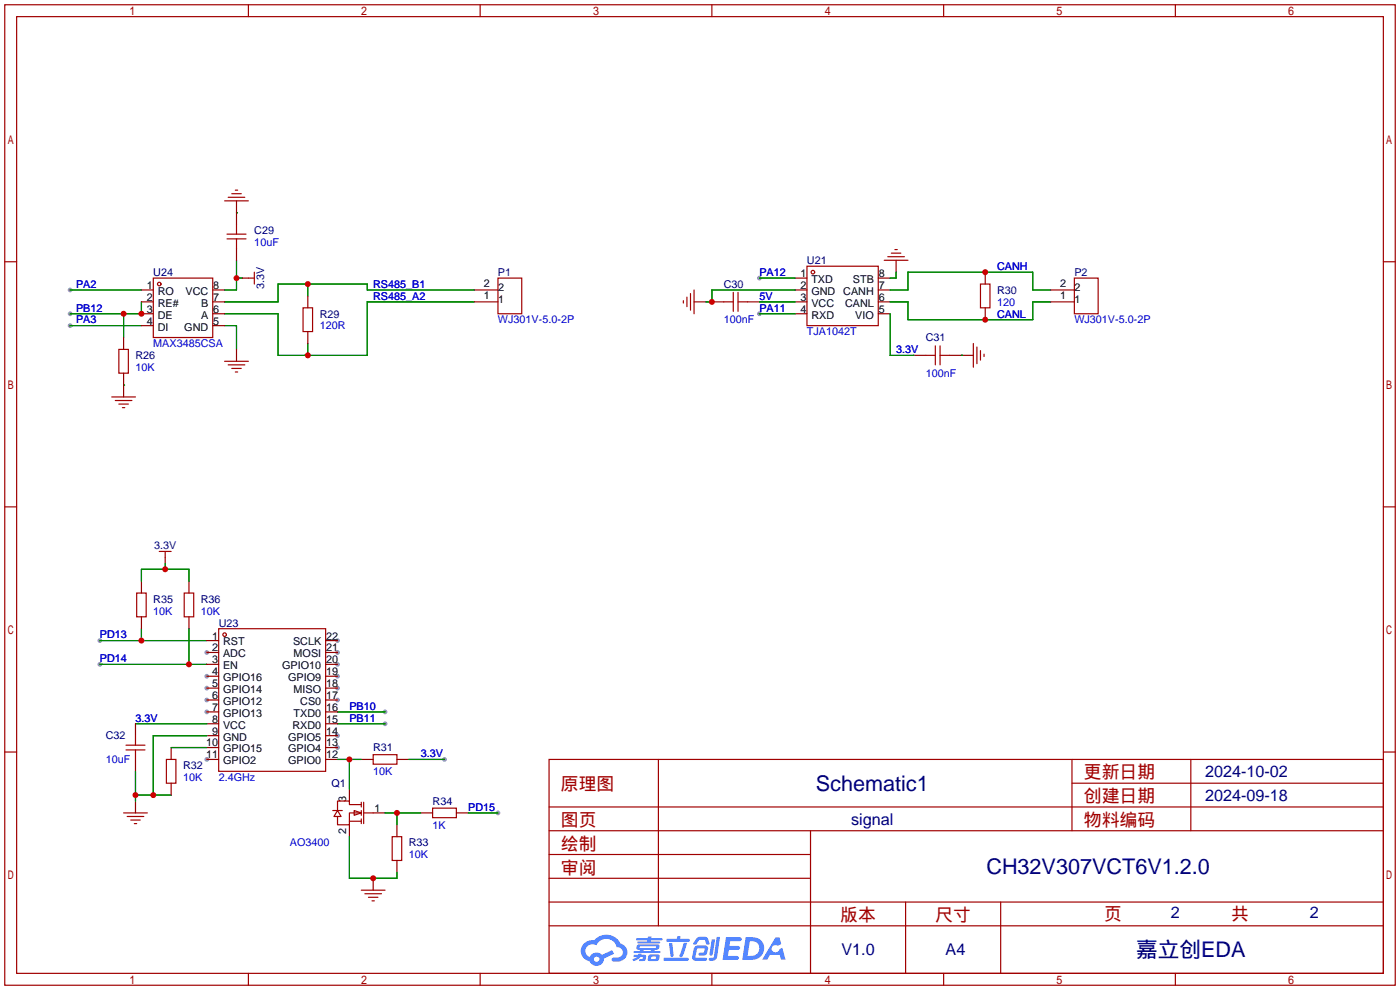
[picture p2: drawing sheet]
<svg xmlns="http://www.w3.org/2000/svg" width="299mm" height="212mm" viewBox="0 0 299 212" stroke-linecap="round" stroke-linejoin="round" font-family="sans-serif">
<g fill="#999">
<circle cx="44.2" cy="139.4" r=".51"/>
<circle cx="44.2" cy="144.5" r=".51"/>
<circle cx="44.2" cy="147.1" r=".51"/>
<circle cx="44.2" cy="149.6" r=".51"/>
<circle cx="44.2" cy="152.1" r=".51"/>
<circle cx="44.2" cy="162.3" r=".51"/>
<circle cx="72.1" cy="159.8" r=".51"/>
<circle cx="72.1" cy="157.2" r=".51"/>
<circle cx="72.1" cy="149.6" r=".51"/>
<circle cx="72.1" cy="147.1" r=".51"/>
<circle cx="72.1" cy="144.5" r=".51"/>
<circle cx="72.1" cy="142" r=".51"/>
<circle cx="72.1" cy="139.4" r=".51"/>
<circle cx="72.1" cy="136.9" r=".51"/>
<circle cx="15" cy="69.6" r=".51"/>
<circle cx="15" cy="67.1" r=".51"/>
<circle cx="15" cy="62" r=".51"/>
<circle cx="162.3" cy="67.1" r=".51"/>
<circle cx="162.3" cy="59.4" r=".51"/>
<circle cx="82.3" cy="152.1" r=".51"/>
<circle cx="82.3" cy="154.7" r=".51"/>
<circle cx="21.3" cy="136.9" r=".51"/>
<circle cx="21.3" cy="142" r=".51"/>
<circle cx="95" cy="162.3" r=".51"/>
<circle cx="106.4" cy="173.7" r=".51"/>
</g>
<g fill="none" stroke="#a10000" stroke-width=".25">
<path d="M1 1h297.2v209.6h-297.2zM3.6 3.6h292.1v204.4h-292.1zM53.1 1v2.6M102.6 1v2.6M152.1 1v2.6M201.7 1v2.6M251.2 1v2.6M1 55.9h2.6M295.7 55.9h2.5M1 108.3h2.6M295.7 108.3h2.5M1 160.7h2.6"/>
<path d="M117.3 162.3h178.4v45.7h-178.4zM117.3 177.5h178.4M117.3 172.5h178.4M140.7 162.3v35.6M173.2 177.5v30.5M229.1 162.3v15.2M229.1 167.4h66.6M254.5 162.3v15.2M295.7 160.7h2.5M117.3 182.6h55.9M117.3 197.9h178.4M117.3 192.8h178.4"/>
<path d="M117.3 187.7h55.9M193.5 192.8v15.2M213.9 192.8v15.2M53.1 208v2.6M102.6 208v2.6M152.1 208v2.6M201.7 208v2.6M251.2 208v2.6"/>
</g>
<g fill="#5487ff">
<path d="M155.2 200.3h2.6a.48 .48 0 0 1 .7 .4 .48 .48 0 0 1-.6 .4h-1.8l-.2 1.1h1.9a.43 .43 0 0 1 .4 .4 .43 .43 0 0 1-.5 .4h-1.9l-.2 1.3h1.7a.45 .45 0 0 1 .5 .2 .45 .45 0 0 1-.1 .6h-3.3z"/>
<path d="M165.7 200.3h.9l.4 1.5-.8 .3a.84 .84 0 0 0-1.2 .3 .84 .84 0 0 0 .4 1.1 .84 .84 0 0 0 1.1-.4l.1-.2 .6-.3 .7 2.5h-1l-.2-1h-2.1l-.6 1h-1.1z"/>
<path d="M152.1 200.8h.7l-.5 3.1a.36 .36 0 0 1-.3 .3 .36 .36 0 0 1-.4-.3z"/>
<path d="M153.2 200.2h.7l-.6 4.3a1.13 1.13 0 0 1-1.8 .6l.2-.4h.7l.2-.2z"/>
<path d="M148.9 200.6l.6-.4h1a.77 .77 0 0 1 .9 .5l.3 1-.2 .2h-.5l-.3-.9-.2-.2-1 .1-.7 1-.6-.1-.1-.2z"/>
<path d="M148.4 202.4l.6-.3h1.7a.81 .81 0 0 1 .7 .5 .81 .81 0 0 1-.2 .8 .81 .81 0 0 1-.9 .8h-.7a.32 .32 0 0 1-.3-.3 .32 .32 0 0 1 .4-.3h.7l.2-.9-1.6 .1-.4 1.8 2.2 .1a.32 .32 0 0 1 .3 .4 .32 .32 0 0 1-.4 .2h-2.2l-.5-.3-.1-.5z"/>
<path d="M141.9 204.7h5a.33 .33 0 0 1 .3 .3 .33 .33 0 0 1-.3 .3h-4.9l-.2-.1z"/>
<path d="M146.1 201.5h.8l-.7 2a.98 .98 0 0 1-.7 1.1l-.3-.3z"/>
<path d="M143 201.6h.7l.3 2.5a.34 .34 0 0 1-.3 .4 .34 .34 0 0 1-.4-.3z"/>
<path d="M142.5 200.7h2.1l.3-.6h.6l-.1 .6h1.7a.32 .32 0 0 1 .4 .3 .32 .32 0 0 1-.4 .3h-4.5l-.2-.2z"/>
<path d="M135.5 204.1h.9l.1-.3h.6v.3h.8a.82 .82 0 0 1-.5 1.3h-.8v-.4l.7-.1 .1-.3a.68 .68 0 0 0-1 .4l-1.1 .4-.1-.4 .9-.5h-.7z"/>
<path d="M136 200.5h2.4l.1-.3h.7v.3h2.2l.2 .3-.2 .2h-2.3v.2h1.8l.2 .3-.2 .1h-4.5l-.1-.4h2l.1-.2h-2.3l-.1-.2z"/>
<path d="M159.4 200.3l-.8 4.9h1.7a2.5 2.5 0 0 0 3-2.5 2.5 2.5 0 0 0-3.1-2.4zM160.3 201.1a1.61 1.61 0 0 1 2 1.5 1.61 1.61 0 0 1-1.8 1.7h-.7z"/>
<path d="M136.2 202a.55 .55 0 0 0-.2 .8 .55 .55 0 0 0 .7 .2l.1 .3h-1.3v.3l5.4 .1 .3-.2-.2-.2h-1.2l.2-.3a.7 .7 0 0 0 .8-.3 .7 .7 0 0 0 0-.8l-4.2-.1zM136.8 202.3l3.3-.1 .1 .1-.2 .3h-3.2zM137.5 203h1.7l-.2 .3h-1.4z"/>
<path d="M138.6 204.2a1.05 1.05 0 0 0 0 1.2 2.91 2.91 0 0 0 2.2-.2 .98 .98 0 0 0 0-1.2h-1.6zM139.2 204.5l.9-.1 .1 .4-.2 .2-.8-.1z"/>
<path d="M124.9 201.6a2.23 2.23 0 0 0-.7 2.3 2.23 2.23 0 0 0 1.8 1.6 1.58 1.58 0 0 0 1.8 .9 1.58 1.58 0 0 0 1.3-1.5l2.2-1.1-.5-.7-2.1 1a1.65 1.65 0 0 0-2.7 .4 1.45 1.45 0 0 1-.8-1.9 1.45 1.45 0 0 1 2-.7l.3 .1a2.3 2.3 0 0 1 2.3-1.3 2.3 2.3 0 0 1 2 1.7 1.12 1.12 0 0 1 1.3 1 1.12 1.12 0 0 1-1.1 1.2h-.7a.45 .45 0 0 0-.6 .4 .45 .45 0 0 0 .5 .5 2.21 2.21 0 0 0 2.2-.5 2.21 2.21 0 0 0 .5-2.3 2.13 2.13 0 0 0-1.3-1.1 3.3 3.3 0 0 0-5.6-.7l-1.1 .1zM127 205a.57 .57 0 0 1 1.1 0 .57 .57 0 0 1-1.1 0z"/>
</g>
<g fill="none" stroke="#008700" stroke-width=".25">
<path d="M50.5 45.5h.1M50.5 55.6v6.4h-2.5M50.5 59.4h1.3M162.3 59.4h7.6M191.5 58.2v1.2h-1.3M15 69.6h15.2M15 62h15.2M26.4 67.1v5M30.2 64.5v2.6h-15.2M48 69.6h2.5v5.1M65.8 60.7v2.5M65.8 73.4v2.5"/>
<path d="M101.3 62h-22.8v-1.3h-19.1v3.8h-11.4M101.3 64.5h-22.8v11.4h-19.1v-8.8h-11.4M162.3 64.5h7.6M162.3 67.1h7.6M169.9 62h-17.8v2.5h-1.2M190.2 62h3.9v-3.8h26.6v3.8h3.8M190.2 67.1v8.8h5.1M190.2 64.5h3.9v3.8h26.6v-3.8h3.8M205.5 75.9h.1M26.4 82.3h.1M21.3 136.9h22.9M30.2 124.2v-2.5h10.2v2.5"/>
<path d="M30.2 134.4v2.5M35.3 120.4v1.3M40.4 134.4v7.6M21.3 142h22.9M29 154.7h15.2M36.6 159.8h7.6M44.2 157.2h-11.4v12.7M72.1 152.1h10.2M72.1 154.7h10.2M29 164.8v6.4M29 169.9h7.6M72.1 162.3h5.1"/>
<path d="M74.7 178.8v8.9h10.1v-1.3M74.7 162.3v6.4M82.3 173.7h7.6M84.8 173.7v2.6M87.4 162.3h7.6M100.1 173.7h6.3"/>
</g>
<g fill="none" stroke="#870000" stroke-width=".25">
<path d="M50.5 42.9v5.1M50.5 53.1v2.5M51.8 59.4h1.3M169.9 59.4h2.6M187.7 59.4h2.5M191.5 55.6v2.6M210.6 58.2v2.5M26.4 72.1v2.6M26.4 79.8v5M30.2 62h2.6M30.2 64.5h2.6M30.2 67.1h2.6"/>
<path d="M30.2 69.6h2.6M45.5 62h2.5M45.5 64.5h2.5M45.5 67.1h2.5M45.5 69.6h2.5M50.5 74.7v2.5M65.8 63.2v2.6M65.8 70.9v2.5M101.3 62h5.1M101.3 64.5h5.1M148.3 64.5h2.6M152.1 64.5h2.6"/>
<path d="M159.8 64.5h2.5M169.9 62h2.6M169.9 64.5h2.6M169.9 67.1h2.6M187.7 62h2.5M187.7 64.5h2.5M187.7 67.1h2.5M195.3 75.9h2.6M202.9 75.9h5.1M210.6 65.8v2.5M224.5 62h5.1M224.5 64.5h5.1"/>
<path d="M35.3 119.1v1.3M30.2 124.2v2.5M30.2 131.8v2.6M40.4 124.2v2.5M40.4 131.8v2.6M44.2 136.9h2.5M44.2 139.4h2.5M69.6 136.9h2.5M69.6 139.4h2.5M29 154.7v2.5M36.6 159.8v2.5M44.2 142h2.5"/>
<path d="M44.2 144.5h2.5M44.2 147.1h2.5M44.2 149.6h2.5M44.2 152.1h2.5M44.2 154.7h2.5M44.2 157.2h2.5M44.2 159.8h2.5M69.6 142h2.5M69.6 144.5h2.5M69.6 147.1h2.5M69.6 149.6h2.5M69.6 152.1h2.5"/>
<path d="M69.6 154.7h2.5M69.6 157.2h2.5M69.6 159.8h2.5M29 162.3v2.5M29 171.2v2.5M36.6 167.4v2.5M44.2 162.3h2.5M69.6 162.3h2.5M74.7 168.7v2.5M74.7 176.3v2.5M77.2 162.3h2.6M79.8 173.7h2.5"/>
<path d="M84.8 162.3h2.6M84.8 176.3v2.5M89.9 173.7h2.6M97.5 173.7h2.6M79.8 187.7v2.5M84.8 183.9v2.5"/>
</g>
<g fill="none" stroke="#a10000" stroke-width=".25">
<path d="M32.8 59.4h12.7v12.7h-12.7zM48 42.9h5.1M48.5 51.1h4.1M48.5 50h4.1M48.8 42.2h3.5M49.5 41.4h2.1M50.3 40.6h.5M50.5 48v2M50.5 51.1v2M53.1 59.4h1.3M54.4 58.2v2.5M106.4 59.4h5.1v7.7h-5.1z"/>
<path d="M172.5 56.9h15.2v12.7h-15.2zM189 55.6h5.1M189.7 54.9h3.6M190.5 54.1h2M191.3 53.3h.5M229.6 59.4h5.1v7.7h-5.1zM25.4 74.7h2v5.1h-2zM48 77.2h5.1M48.8 78h3.5M49.5 78.7h2.1M50.3 79.5h.5M64.8 65.8h2v5.1h-2z"/>
<path d="M146 64.3v.5M146.8 63.5v2M147.6 62.7v3.6M148.3 62v5.1M154.7 64.5h2M156.7 62.5v4M157.7 62.5v4M157.7 64.5h2.1M197.9 75.9h2M199.9 73.9v4.1M200.9 75.9h2M200.9 73.9v4.1"/>
<path d="M208 73.4v5.1M208.8 74.2v3.5M209.5 60.7h2.1v5.1h-2.1zM209.5 74.9v2.1M210.3 75.7v.5M23.9 84.8h5.1M24.6 85.6h3.6M25.4 86.4h2M26.2 87.1h.5M34 117.9h2.6M35.3 117.9v1.2M29.2 126.7h2v5.1h-2z"/>
<path d="M39.4 126.7h2v5.1h-2zM46.7 134.4h22.9v30.4h-22.9zM26.9 159.3h4.1M29 157.2v2.1M26.4 173.7h5.1M26.9 160.3h4.1M27.2 174.5h3.5M27.9 175.3h2.1M28.7 176h.5M29 160.3v2M35.6 162.3h2v5.1h-2zM71.1 173.2h2.1"/>
<path d="M72.1 173.2l.8 1.3h-1.5zM74.7 175.5h2.5M75.7 173.2l1.5 .5-1.5 .5zM77.2 173.7h-2.5v2.6h-2.6v-1.8M77.2 172h-2.5v-.8h-2.6v2M77.2 171.5v1M77.2 173.2v1M77.2 175v1M77.7 173.7h2.1M77.7 171.5v4.5M79.8 161.3h5v2h-5zM83.8 178.8h2.1v5.1h-2.1z"/>
<path d="M92.5 172.7h5v2.1h-5zM77.2 190.2h5.1M78 191h3.5M78.7 191.8h2.1M79.5 192.5h.5"/>
<circle cx="173.7" cy="58.2" r=".38"/>
<circle cx="34" cy="60.7" r=".38"/>
<circle cx="48" cy="135.6" r=".38"/>
</g>
<g fill="#c00">
<circle cx="50.5" cy="59.4" r=".63"/>
<circle cx="65.8" cy="75.9" r=".63"/>
<circle cx="65.8" cy="60.7" r=".63"/>
<circle cx="30.2" cy="67.1" r=".63"/>
<circle cx="26.4" cy="67.1" r=".63"/>
<circle cx="210.6" cy="58.2" r=".63"/>
<circle cx="210.6" cy="68.3" r=".63"/>
<circle cx="152.1" cy="64.5" r=".63"/>
<circle cx="30.2" cy="136.9" r=".63"/>
<circle cx="40.4" cy="142" r=".63"/>
<circle cx="29" cy="169.9" r=".63"/>
<circle cx="32.8" cy="169.9" r=".63"/>
<circle cx="84.8" cy="173.7" r=".63"/>
<circle cx="79.8" cy="187.7" r=".63"/>
<circle cx="74.7" cy="162.3" r=".63"/>
<circle cx="35.3" cy="121.7" r=".63"/>
</g>
<g font-size="4.6" fill="#000080">
<text x="174.4" y="169">Schematic1</text>
<text x="210.8" y="186.8">CH32V307VCT6V1.2.0</text>
<text x="242.8" y="204.6">嘉立创EDA</text>
</g>
<g font-size="3.8" fill="#a00000">
<text x="231.6" y="166.4">更新日期</text>
<text x="119.9" y="168.9">原理图</text>
<text x="231.6" y="171.5">创建日期</text>
<text x="119.9" y="176.5">图页</text>
<text x="231.6" y="176.5">物料编码</text>
<text x="119.9" y="181.6">绘制</text>
<text x="119.9" y="186.7">审阅</text>
<text x="179.6" y="196.9">版本</text>
<text x="199.9" y="196.9">尺寸</text>
<text x="236" y="196.6">页</text>
<text x="263.1" y="196.6">共</text>
</g>
<g font-size="3.5" fill="#000080">
<text x="257.6" y="166.1">2024-10-02</text>
<text x="257.6" y="171.1">2024-09-18</text>
<text x="181.9" y="176.2">signal</text>
<text x="250.2" y="196.3">2</text>
<text x="280" y="196.3">2</text>
<text x="179.8" y="204.2">V1.0</text>
<text x="202.1" y="204.2">A4</text>
</g>
<g font-size="2.3" fill="#000080">
<text x="54.4" y="50.1">C29</text>
<text x="32.8" y="59">U24</text>
<text x="106.4" y="59">P1</text>
<text x="172.5" y="56.4">U21</text>
<text x="229.6" y="59">P2</text>
<text x="56.4" y="61.8" transform="rotate(-90 56.4 61.8)">3.3V</text>
<text x="154.7" y="61.5">C30</text>
<text x="213.1" y="62.8">R30</text>
<text x="68.3" y="67.9">R29</text>
<text x="29" y="76.8">R26</text>
<text x="197.9" y="72.9">C31</text>
<text x="32.9" y="117.4">3.3V</text>
<text x="32.8" y="128.8">R35</text>
<text x="42.9" y="128.8">R36</text>
<text x="46.7" y="133.9">U23</text>
<text x="22.6" y="158">C32</text>
<text x="79.8" y="160.6">R31</text>
<text x="39.1" y="164.4">R32</text>
<text x="70.9" y="168.2">Q1</text>
<text x="92.5" y="172">R34</text>
<text x="87.4" y="180.9">R33</text>
</g>
<g font-size="2.3" fill="#00f">
<text x="54.4" y="52.6">10uF</text>
<text x="162.3" y="59">PA12</text>
<text x="213.1" y="57.7">CANH</text>
<text x="16.3" y="61.5">PA2</text>
<text x="79.8" y="64.1">RS485_A2</text>
<text x="79.8" y="61.5">RS485_B1</text>
<text x="162.3" y="64.1">5V</text>
<text x="213.1" y="65.3">120</text>
<text x="16.3" y="69.1">PA3</text>
<text x="16.3" y="66.6">PB12</text>
<text x="68.3" y="70.4">120R</text>
<text x="106.4" y="69.1">WJ301V-5.0-2P</text>
<text x="154.7" y="69.1">100nF</text>
<text x="162.3" y="66.6">PA11</text>
<text x="172.5" y="71.7">TJA1042T</text>
<text x="213.1" y="67.9">CANL</text>
<text x="229.6" y="69.1">WJ301V-5.0-2P</text>
<text x="32.8" y="74.2">MAX3485CSA</text>
<text x="191.5" y="75.5">3.3V</text>
<text x="29" y="79.3">10K</text>
<text x="197.9" y="80.6">100nF</text>
<text x="32.8" y="131.4">10K</text>
<text x="42.9" y="131.4">10K</text>
<text x="21.3" y="136.4">PD13</text>
<text x="21.3" y="141.5">PD14</text>
<text x="29" y="154.2">3.3V</text>
<text x="74.7" y="151.7">PB10</text>
<text x="74.7" y="154.2">PB11</text>
<text x="89.9" y="161.8">3.3V</text>
<text x="22.6" y="163.1">10uF</text>
<text x="39.1" y="166.9">10K</text>
<text x="46.7" y="166.9">2.4GHz</text>
<text x="79.8" y="165.7">10K</text>
<text x="100.1" y="173.3">PD15</text>
<text x="92.5" y="177.1">1K</text>
<text x="62" y="180.9">AO3400</text>
<text x="87.4" y="183.4">10K</text>
</g>
<g font-size="2.3">
<text x="171.1" y="59.2">1</text>
<text x="187.8" y="59.2">8</text>
<text x="31.4" y="64.3">2</text>
<text x="31.4" y="61.7">1</text>
<text x="33.7" y="65.6">RE#</text>
<text x="33.7" y="63">RO</text>
<text x="39.7" y="63">VCC</text>
<text x="43" y="65.6">B</text>
<text x="45.6" y="61.7">8</text>
<text x="45.6" y="64.3">7</text>
<text x="103.4" y="63.8">1</text>
<text x="103.4" y="61.3">2</text>
<text x="106.4" y="64.8">1</text>
<text x="106.4" y="62.3">2</text>
<text x="171.1" y="61.7">2</text>
<text x="171.1" y="64.3">3</text>
<text x="173.4" y="60.5">TXD</text>
<text x="173.4" y="63">GND</text>
<text x="173.4" y="65.6">VCC</text>
<text x="180.2" y="63">CANH</text>
<text x="180.6" y="65.6">CANL</text>
<text x="182.3" y="60.5">STB</text>
<text x="187.8" y="64.3">6</text>
<text x="187.8" y="61.7">7</text>
<text x="226.6" y="63.8">1</text>
<text x="226.6" y="61.3">2</text>
<text x="229.6" y="64.8">1</text>
<text x="229.6" y="62.3">2</text>
<text x="31.4" y="69.4">4</text>
<text x="31.4" y="66.8">3</text>
<text x="33.7" y="70.6">DI</text>
<text x="33.7" y="68.1">DE</text>
<text x="39.4" y="70.6">GND</text>
<text x="43" y="68.1">A</text>
<text x="45.6" y="66.8">6</text>
<text x="45.6" y="69.4">5</text>
<text x="171.1" y="66.8">4</text>
<text x="173.4" y="68.1">RXD</text>
<text x="182.8" y="68.1">VIO</text>
<text x="187.8" y="66.8">5</text>
<text x="45.3" y="136.7">1</text>
<text x="47.7" y="137.9">RST</text>
<text x="62.6" y="137.9">SCLK</text>
<text x="69.7" y="136.7">22</text>
<text x="45.3" y="139.2">2</text>
<text x="45.3" y="141.8">3</text>
<text x="47.7" y="140.5">ADC</text>
<text x="47.7" y="143">EN</text>
<text x="60.3" y="143">GPIO10</text>
<text x="62.8" y="140.5">MOSI</text>
<text x="69.7" y="141.8">20</text>
<text x="69.7" y="139.2">21</text>
<text x="45.3" y="144.3">4</text>
<text x="45.3" y="146.8">5</text>
<text x="45.3" y="149.4">6</text>
<text x="47.7" y="145.6">GPIO16</text>
<text x="47.7" y="148.1">GPIO14</text>
<text x="61.6" y="145.6">GPIO9</text>
<text x="62.8" y="148.1">MISO</text>
<text x="69.7" y="149.4">17</text>
<text x="69.7" y="146.8">18</text>
<text x="69.7" y="144.3">19</text>
<text x="45.3" y="151.9">7</text>
<text x="45.3" y="154.5">8</text>
<text x="47.7" y="150.6">GPIO12</text>
<text x="47.7" y="153.2">GPIO13</text>
<text x="47.7" y="155.7">VCC</text>
<text x="62.5" y="155.7">RXD0</text>
<text x="62.8" y="153.2">TXD0</text>
<text x="64.2" y="150.6">CS0</text>
<text x="69.7" y="154.5">15</text>
<text x="69.7" y="151.9">16</text>
<text x="44" y="159.5">10</text>
<text x="45.3" y="157">9</text>
<text x="47.7" y="158.3">GND</text>
<text x="47.7" y="160.8">GPIO15</text>
<text x="61.6" y="160.8">GPIO4</text>
<text x="61.6" y="158.3">GPIO5</text>
<text x="69.7" y="159.5">13</text>
<text x="69.7" y="157">14</text>
<text x="44" y="162.1">11</text>
<text x="47.7" y="163.3">GPIO2</text>
<text x="61.6" y="163.3">GPIO0</text>
<text x="69.7" y="162.1">12</text>
<text x="74" y="171.4" transform="rotate(-90 74 171.4)">3</text>
<text x="80" y="173.5">1</text>
<text x="74" y="178.3" transform="rotate(-90 74 178.3)">2</text>
</g>
</svg>
